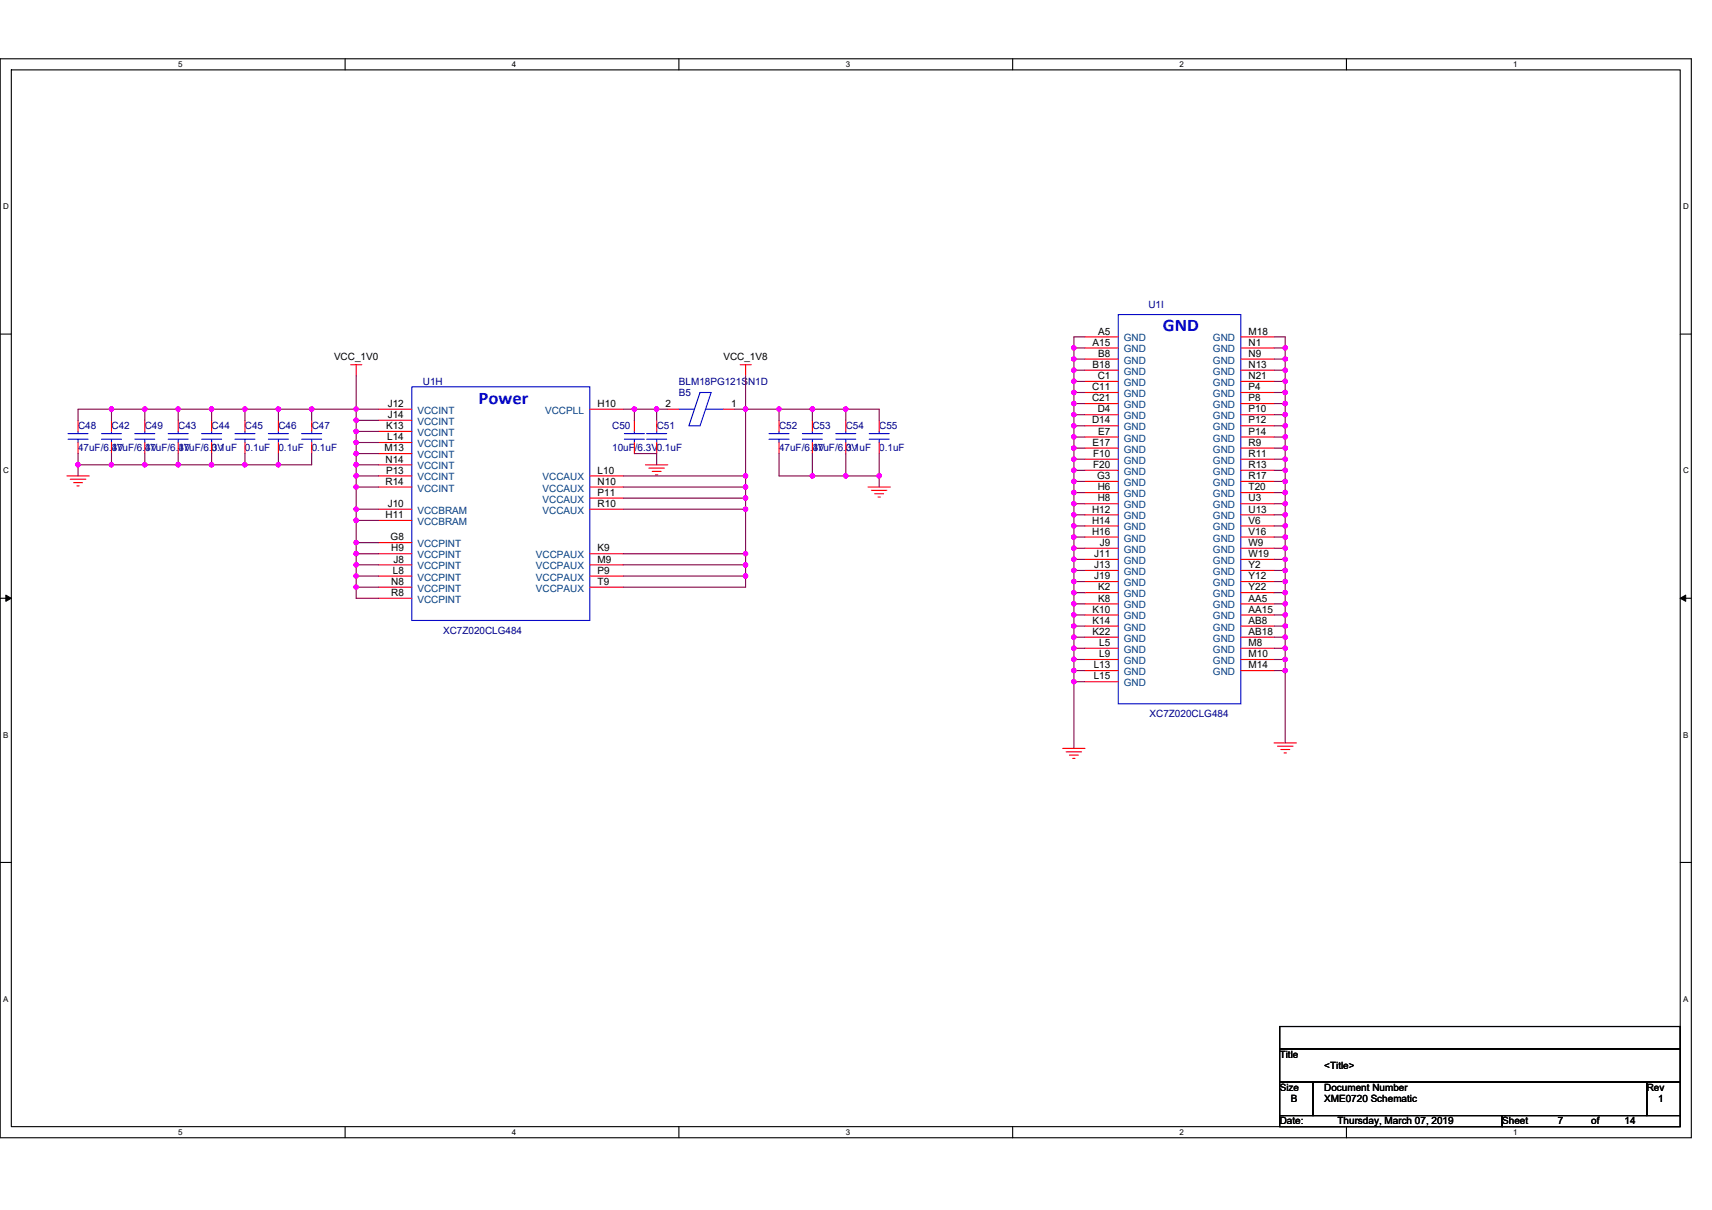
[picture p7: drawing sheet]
<svg xmlns="http://www.w3.org/2000/svg" width="297mm" height="210mm" viewBox="0 0 297 210" stroke-linecap="round" stroke-linejoin="round" font-family="sans-serif">
<path d="M0 10.2h293.5v187.2h-293.5zM2 12.1h289.5v183.4h-289.5z" fill="none" stroke="#000" stroke-width=".19"/>
<g fill="#fff">
<path d="M30.9 10.4h.8v1.6h-.8z"/>
<path d="M30.9 195.7h.8v1.6h-.8z"/>
</g>
<path d="M59.9 10.2v1.9M59.9 195.5v1.9" fill="none" stroke="#000" stroke-width=".19"/>
<g fill="#fff">
<path d="M88.8 10.4h.8v1.6h-.8z"/>
<path d="M88.8 195.7h.8v1.6h-.8z"/>
</g>
<path d="M117.8 10.2v1.9M117.8 195.5v1.9" fill="none" stroke="#000" stroke-width=".19"/>
<g fill="#fff">
<path d="M146.7 10.4h.8v1.6h-.8z"/>
<path d="M146.7 195.7h.8v1.6h-.8z"/>
</g>
<path d="M175.7 10.2v1.9M175.7 195.5v1.9" fill="none" stroke="#000" stroke-width=".19"/>
<g fill="#fff">
<path d="M204.7 10.4h.7v1.6h-.7z"/>
<path d="M204.7 195.7h.7v1.6h-.7z"/>
</g>
<path d="M233.6 10.2v1.9M233.6 195.5v1.9" fill="none" stroke="#000" stroke-width=".19"/>
<g fill="#fff">
<path d="M262.6 10.4h.7v1.6h-.7z"/>
<path d="M262.6 195.7h.7v1.6h-.7z"/>
<path d="M.5 35.1h1v1.5h-1z"/>
<path d="M292 35.1h1v1.5h-1z"/>
<path d="M.5 80.9h1v1.5h-1z"/>
<path d="M292 80.9h1v1.5h-1z"/>
</g>
<path d="M0 58h2M291.5 58h2" fill="none" stroke="#000" stroke-width=".19"/>
<g fill="#fff">
<path d="M.5 126.7h.9v1.6h-.9z"/>
<path d="M292 126.7h.9v1.6h-.9z"/>
</g>
<path d="M0 103.8h2M291.5 103.8h2" fill="none" stroke="#000" stroke-width=".19"/>
<path d="M1 103.3l1 .5-1 .6zM291.5 103.8l1-.5v1.1z" fill="#000" stroke="#000" stroke-width=".17"/>
<g fill="#fff">
<path d="M.5 172.6h.9v1.5h-.9z"/>
<path d="M292 172.6h.9v1.5h-.9z"/>
</g>
<path d="M0 149.7h2M291.5 149.7h2M222 178.1h69.5v3.9h-69.5zM222 182h69.5v5.8h-69.5zM222 187.8h5.8v5.8h-5.8zM222 193.6h38.6v1.9h-38.6zM227.8 187.8h57.9v5.8h-57.9zM260.6 193.6h30.9v1.9h-30.9zM285.7 187.8h5.8v5.8h-5.8z" fill="none" stroke="#000" stroke-width=".19"/>
<g fill="none" stroke="#f00" stroke-width=".19">
<path d="M188.3 58.5h5.7M215.3 58.5h5.8M13.5 72.9v2M13.5 76.8v1.9M19.3 72.9v2M19.3 76.8v1.9M25.1 72.9v2M25.1 76.8v1.9M30.9 72.9v2M30.9 76.8v1.9M36.7 72.9v2M36.7 76.8v1.9"/>
<path d="M42.5 72.9v2M42.5 76.8v1.9M48.3 72.9v2M48.3 76.8v1.9M54.1 72.9v2M54.1 76.8v1.9M60.9 63.3h1.9M61.8 63.3v1.9M65.7 71h5.8M65.7 72.9h5.8M65.7 74.9h5.8M65.7 76.8h5.8"/>
<path d="M65.7 78.7h5.8M102.3 71h5.8M110.1 72.9v2M110.1 76.8v1.9M113.9 72.9v2M113.9 76.8v1.9M115.9 71h1.9M125.5 71h1.9M128.4 63.3h1.9M129.4 63.3v1.9M135.2 72.9v2M135.2 76.8v1.9"/>
<path d="M140.9 72.9v2M140.9 76.8v1.9M146.7 72.9v2M146.7 76.8v1.9M152.5 72.9v2M152.5 76.8v1.9M188.3 60.4h5.7M188.3 62.3h5.7M188.3 64.2h5.7M188.3 66.2h5.7M188.3 68.1h5.7M188.3 70h5.7"/>
<path d="M188.3 72h5.7M188.3 73.9h5.7M188.3 75.8h5.7M188.3 77.8h5.7M188.3 79.7h5.7M215.3 60.4h5.8M215.3 62.3h5.8M215.3 64.2h5.8M215.3 66.2h5.8M215.3 68.1h5.8M215.3 70h5.8M215.3 72h5.8"/>
<path d="M215.3 73.9h5.8M215.3 75.8h5.8M215.3 77.8h5.8M215.3 79.7h5.8M11.6 82.6h3.9M12.2 83.2h2.7M12.8 83.8h1.5M13.4 84.3h.3M65.7 80.7h5.8M65.7 82.6h5.8M65.7 84.5h5.8M65.7 88.4h5.8"/>
<path d="M65.7 90.3h5.8M65.7 94.2h5.8M65.7 96.1h5.8M65.7 98h5.8M65.7 100h5.8M102.3 96.1h5.8M102.3 98h5.8M102.3 100h5.8M102.3 82.6h5.8M102.3 84.5h5.8M102.3 86.4h5.8M102.3 88.4h5.8"/>
<path d="M112 80.7h3.9M112.6 81.2h2.7M113.2 81.8h1.5M113.7 82.4h.4M150.6 84.5h3.9M151.2 85.1h2.7M151.8 85.7h1.5M152.3 86.3h.4M188.3 81.6h5.7M188.3 83.5h5.7M188.3 85.5h5.7M188.3 87.4h5.7"/>
<path d="M188.3 89.3h5.7M188.3 91.3h5.7M188.3 93.2h5.7M188.3 95.1h5.7M188.3 97.1h5.7M188.3 99h5.7M215.3 81.6h5.8M215.3 83.5h5.8M215.3 85.5h5.8M215.3 87.4h5.8M215.3 89.3h5.8M215.3 91.3h5.8"/>
<path d="M215.3 93.2h5.8M215.3 95.1h5.8M215.3 97.1h5.8M215.3 99h5.8M65.7 101.9h5.8M65.7 103.8h5.8M102.3 101.9h5.8M188.3 100.9h5.7M188.3 102.8h5.7M188.3 104.8h5.7M188.3 106.7h5.7M188.3 108.6h5.7"/>
<path d="M188.3 110.6h5.7M188.3 112.5h5.7M188.3 114.4h5.7M188.3 116.4h5.7M188.3 118.3h5.7M215.3 100.9h5.8M215.3 102.8h5.8M215.3 104.8h5.8M215.3 106.7h5.8M215.3 108.6h5.8M215.3 110.6h5.8M215.3 112.5h5.8"/>
<path d="M215.3 114.4h5.8M215.3 116.4h5.8M184.4 129.9h3.9M185 130.5h2.7M185.5 131h1.6M186.1 131.6h.4M221.1 128.9h3.8M221.7 129.5h2.6M222.2 130.1h1.6M222.8 130.7h.4"/>
</g>
<g fill="none" stroke="#00f" stroke-width=".19">
<path d="M194 54.6h21.3v67.6h-21.3zM11.8 76.2h3.5M11.8 75.2h3.5M13.5 74.9v.3M13.5 76.2v.6M17.6 76.2h3.5M17.6 75.2h3.5M19.3 74.9v.3M19.3 76.2v.6M23.4 76.2h3.5M23.4 75.2h3.5M25.1 74.9v.3"/>
<path d="M25.1 76.2v.6M29.2 76.2h3.5M29.2 75.2h3.5M30.9 74.9v.3M30.9 76.2v.6M35 76.2h3.5M35 75.2h3.5M36.7 74.9v.3M36.7 76.2v.6M40.8 76.2h3.4M40.8 75.2h3.4M42.5 74.9v.3"/>
<path d="M42.5 76.2v.6M46.6 76.2h3.4M46.6 75.2h3.4M48.3 74.9v.3M48.3 76.2v.6M52.3 76.2h3.5M52.3 75.2h3.5M54.1 74.9v.3M54.1 76.2v.6M71.5 67.1h30.8v40.6h-30.8zM108.3 76.2h3.5M108.3 75.2h3.5"/>
<path d="M110.1 74.9v.3M110.1 76.2v.6M112.2 76.2h3.5M112.2 75.2h3.5M113.9 74.9v.3M113.9 76.2v.6M117.8 71h2.7M121.5 68.1h1.9l-1.9 5.8h-2zM122.4 71h3.1M133.4 76.2h3.5M133.4 75.2h3.5M135.2 74.9v.3"/>
<path d="M135.2 76.2v.6M139.2 76.2h3.5M139.2 75.2h3.5M140.9 74.9v.3M140.9 76.2v.6M145 76.2h3.5M145 75.2h3.5M146.7 74.9v.3M146.7 76.2v.6M150.8 76.2h3.5M150.8 75.2h3.5M152.5 74.9v.3"/>
<path d="M152.5 76.2v.6"/>
</g>
<g fill="none" stroke="#800040" stroke-width=".19">
<path d="M188.3 58.5h-2v1.9M221.1 58.5h1.9v48.2M13.5 78.7v2M19.3 71h5.8M19.3 71h-5.8v1.9M19.3 71v1.9M19.3 78.7v2M25.1 71v1.9M25.1 78.7v2M25.1 71h5.8M30.9 71v1.9M30.9 78.7v2"/>
<path d="M30.9 71h5.8M36.7 71h5.8M36.7 71v1.9M36.7 78.7v2M42.5 71h5.8M42.5 71v1.9M42.5 78.7v2M48.3 78.7v2M48.3 71v1.9M48.3 71h5.8M54.1 71h7.7M54.1 78.7v2h-5.8"/>
<path d="M54.1 71v1.9M61.8 71h3.9M61.8 65.2v5.8M61.8 71v1.9M61.8 78.7v2M61.8 72.9h3.9M61.8 74.9h3.9M61.8 76.8h3.9M61.8 78.7h3.9M61.8 72.9v2M61.8 74.9v1.9M61.8 76.8v1.9"/>
<path d="M108.1 71h2M110.1 71v1.9M110.1 71h5.8M110.1 78.7h3.8v2M113.9 71v1.9M127.4 71h2M129.4 71v11.6M129.4 65.2v5.8M129.4 71h5.8M135.2 71v1.9M135.2 78.7v3.9h5.7M135.2 71h5.7"/>
<path d="M140.9 71v1.9M140.9 78.7v3.9M140.9 71h5.8M146.7 71v1.9M146.7 78.7v3.9M146.7 71h5.8v1.9M152.5 78.7v3.9M186.3 68.1h2M186.3 70h2M186.3 72h2M186.3 73.9h2M186.3 75.8h2"/>
<path d="M186.3 77.8h2M186.3 79.7h2M186.3 60.4h2M186.3 62.3h2M186.3 64.2h2M186.3 66.2h2M186.3 60.4v1.9M186.3 62.3v3.9M186.3 66.2v1.9M186.3 68.1v13.5M221.1 60.4h1.9M221.1 62.3h1.9"/>
<path d="M221.1 64.2h1.9M221.1 66.2h1.9M221.1 68.1h1.9M221.1 70h1.9M221.1 72h1.9M221.1 73.9h1.9M221.1 75.8h1.9M221.1 77.8h1.9M221.1 79.7h1.9M13.5 80.7h5.8M13.5 80.7v1.9M19.3 80.7h5.8"/>
<path d="M25.1 80.7h5.8M30.9 80.7h5.8M36.7 80.7h5.8M42.5 80.7h5.8M61.8 94.2h3.9M61.8 90.3h3.9M61.8 82.6v1.9M61.8 84.5v3.9M61.8 94.2v1.9M61.8 88.4v1.9M61.8 90.3v3.9M61.8 84.5h3.9"/>
<path d="M61.8 96.1h3.9M61.8 98h3.9M61.8 100h3.9M61.8 88.4h3.9M61.8 80.7h3.9M61.8 82.6h3.9M61.8 96.1v1.9M61.8 98v2M61.8 100v1.9M61.8 80.7v1.9M108.1 82.6h21.3M108.1 84.5h21.3"/>
<path d="M108.1 86.4h21.3M108.1 88.4h21.3M108.1 96.1h21.3M108.1 98h21.3M108.1 100h21.3M129.4 82.6v1.9M129.4 84.5v1.9M129.4 86.4v2M129.4 88.4v7.7M129.4 98v2M129.4 100v1.9h-21.3M129.4 96.1v1.9"/>
<path d="M140.9 82.6h5.8M146.7 82.6h5.8M152.5 82.6v1.9M186.3 81.6h2M186.3 83.5h2M186.3 85.5h2M186.3 87.4h2M186.3 89.3h2M186.3 91.3h2M186.3 93.2h2M186.3 95.1h2M186.3 97.1h2"/>
<path d="M186.3 99h2M186.3 81.6v1.9M186.3 83.5v3.9M186.3 87.4v9.7M186.3 97.1v5.7M221.1 81.6h1.9M221.1 83.5h1.9M221.1 85.5h1.9M221.1 87.4h1.9M221.1 89.3h1.9M221.1 91.3h1.9M221.1 93.2h1.9"/>
<path d="M221.1 95.1h1.9M221.1 97.1h1.9M221.1 99h1.9M61.8 101.9h3.9M61.8 101.9v1.9h3.9M186.3 100.9h2M186.3 102.8h2M186.3 104.8h2M186.3 106.7h2M186.3 108.6h2M186.3 110.6h2M186.3 112.5h2"/>
<path d="M186.3 114.4h2M186.3 116.4h2M186.3 118.3h2M186.3 102.8v3.9M186.3 106.7v5.8M186.3 112.5v1.9M186.3 114.4v2M186.3 116.4v13.5M221.1 100.9h1.9M221.1 102.8h1.9M221.1 104.8h1.9M221.1 106.7h1.9"/>
<path d="M221.1 108.6h1.9M221.1 110.6h1.9M221.1 112.5h1.9M221.1 114.4h1.9M221.1 116.4h1.9M223 106.7v22.2"/>
</g>
<g fill="#f0f" stroke="#f0f" stroke-width=".19">
<circle cx="61.8" cy="84.5" r=".38"/>
<circle cx="61.8" cy="72.9" r=".38"/>
<circle cx="61.8" cy="71" r=".38"/>
<circle cx="61.8" cy="76.8" r=".38"/>
<circle cx="61.8" cy="74.9" r=".38"/>
<circle cx="61.8" cy="78.7" r=".38"/>
<circle cx="61.8" cy="96.1" r=".38"/>
<circle cx="61.8" cy="99.9" r=".38"/>
<circle cx="61.8" cy="98" r=".38"/>
<circle cx="61.8" cy="101.9" r=".38"/>
<circle cx="61.8" cy="88.4" r=".38"/>
<circle cx="61.8" cy="90.3" r=".38"/>
<circle cx="61.8" cy="94.2" r=".38"/>
<circle cx="42.5" cy="71" r=".38"/>
<circle cx="36.7" cy="71" r=".38"/>
<circle cx="30.9" cy="71" r=".38"/>
<circle cx="25.1" cy="71" r=".38"/>
<circle cx="30.9" cy="80.6" r=".38"/>
<circle cx="42.5" cy="80.6" r=".38"/>
<circle cx="36.7" cy="80.6" r=".38"/>
<circle cx="25.1" cy="80.6" r=".38"/>
<circle cx="61.8" cy="82.6" r=".38"/>
<circle cx="61.8" cy="80.6" r=".38"/>
<circle cx="13.5" cy="80.6" r=".38"/>
<circle cx="19.3" cy="71" r=".38"/>
<circle cx="19.3" cy="80.6" r=".38"/>
<circle cx="48.3" cy="71" r=".38"/>
<circle cx="48.3" cy="80.6" r=".38"/>
<circle cx="54.1" cy="71" r=".38"/>
<circle cx="129.3" cy="71" r=".38"/>
<circle cx="129.4" cy="82.6" r=".38"/>
<circle cx="129.4" cy="84.5" r=".38"/>
<circle cx="129.4" cy="86.4" r=".38"/>
<circle cx="129.3" cy="88.4" r=".38"/>
<circle cx="140.9" cy="71" r=".38"/>
<circle cx="146.7" cy="71" r=".38"/>
<circle cx="140.9" cy="82.6" r=".38"/>
<circle cx="152.5" cy="82.6" r=".38"/>
<circle cx="146.7" cy="82.6" r=".38"/>
<circle cx="135.1" cy="71" r=".38"/>
<circle cx="113.9" cy="71" r=".38"/>
<circle cx="110" cy="71" r=".38"/>
<circle cx="129.4" cy="96.1" r=".38"/>
<circle cx="129.3" cy="98" r=".38"/>
<circle cx="129.3" cy="99.9" r=".38"/>
<circle cx="186.3" cy="66.2" r=".38"/>
<circle cx="186.3" cy="70" r=".38"/>
<circle cx="186.3" cy="72" r=".38"/>
<circle cx="186.3" cy="73.9" r=".38"/>
<circle cx="186.3" cy="75.8" r=".38"/>
<circle cx="186.3" cy="77.8" r=".38"/>
<circle cx="186.3" cy="85.5" r=".38"/>
<circle cx="186.3" cy="89.3" r=".38"/>
<circle cx="186.3" cy="91.3" r=".38"/>
<circle cx="186.3" cy="93.2" r=".38"/>
<circle cx="186.3" cy="99" r=".38"/>
<circle cx="186.3" cy="108.6" r=".38"/>
<circle cx="186.3" cy="60.4" r=".38"/>
<circle cx="186.3" cy="62.3" r=".38"/>
<circle cx="186.3" cy="64.2" r=".38"/>
<circle cx="186.3" cy="68.1" r=".38"/>
<circle cx="186.3" cy="79.7" r=".38"/>
<circle cx="186.3" cy="81.6" r=".38"/>
<circle cx="186.3" cy="83.5" r=".38"/>
<circle cx="186.3" cy="87.4" r=".38"/>
<circle cx="186.3" cy="95.1" r=".38"/>
<circle cx="186.3" cy="97.1" r=".38"/>
<circle cx="186.3" cy="100.9" r=".38"/>
<circle cx="186.3" cy="102.8" r=".38"/>
<circle cx="186.3" cy="104.8" r=".38"/>
<circle cx="186.3" cy="106.7" r=".38"/>
<circle cx="186.3" cy="110.6" r=".38"/>
<circle cx="186.3" cy="112.5" r=".38"/>
<circle cx="186.3" cy="114.4" r=".38"/>
<circle cx="186.3" cy="116.4" r=".38"/>
<circle cx="186.3" cy="118.3" r=".38"/>
<circle cx="223" cy="60.4" r=".38"/>
<circle cx="223" cy="62.3" r=".38"/>
<circle cx="223" cy="64.2" r=".38"/>
<circle cx="223" cy="66.2" r=".38"/>
<circle cx="223" cy="68.1" r=".38"/>
<circle cx="223" cy="70" r=".38"/>
<circle cx="223" cy="72" r=".38"/>
<circle cx="223" cy="73.9" r=".38"/>
<circle cx="223" cy="75.8" r=".38"/>
<circle cx="223" cy="77.8" r=".38"/>
<circle cx="223" cy="79.7" r=".38"/>
<circle cx="223" cy="81.6" r=".38"/>
<circle cx="223" cy="83.5" r=".38"/>
<circle cx="223" cy="85.5" r=".38"/>
<circle cx="223" cy="87.4" r=".38"/>
<circle cx="223" cy="89.3" r=".38"/>
<circle cx="223" cy="91.3" r=".38"/>
<circle cx="223" cy="93.2" r=".38"/>
<circle cx="223" cy="95.1" r=".38"/>
<circle cx="223" cy="97.1" r=".38"/>
<circle cx="223" cy="99" r=".38"/>
<circle cx="223" cy="100.9" r=".38"/>
<circle cx="223" cy="102.8" r=".38"/>
<circle cx="223" cy="108.6" r=".38"/>
<circle cx="223" cy="110.6" r=".38"/>
<circle cx="223" cy="112.5" r=".38"/>
<circle cx="223" cy="114.4" r=".38"/>
<circle cx="223" cy="116.4" r=".38"/>
<circle cx="223" cy="104.8" r=".38"/>
<circle cx="223" cy="106.7" r=".38"/>
</g>
<g font-size="3.1" fill="#00f">
<text x="201.8" y="57.5">GND</text>
<text x="83" y="70.1">Power</text>
</g>
<g font-size="1.7" fill="#000080">
<text x="199.3" y="53.4">U1I</text>
<text x="73.4" y="66.8">U1H</text>
<text x="117.8" y="68.7">B5</text>
<text x="117.8" y="66.8">BLM18PG121SN1D</text>
<text x="13.5" y="74.5">C48</text>
<text x="19.3" y="74.5">C42</text>
<text x="25.1" y="74.5">C49</text>
<text x="30.9" y="74.5">C43</text>
<text x="36.7" y="74.5">C44</text>
<text x="42.5" y="74.5">C45</text>
<text x="48.3" y="74.5">C46</text>
<text x="54.1" y="74.5">C47</text>
<text x="106.2" y="74.5">C50</text>
<text x="113.9" y="74.5">C51</text>
<text x="135.2" y="74.5">C52</text>
<text x="140.9" y="74.5">C53</text>
<text x="146.7" y="74.5">C54</text>
<text x="152.5" y="74.5">C55</text>
<text x="13.5" y="78.3">47uF/6.3V</text>
<text x="19.3" y="78.3">47uF/6.3V</text>
<text x="25.1" y="78.3">47uF/6.3V</text>
<text x="30.9" y="78.3">47uF/6.3V</text>
<text x="36.7" y="78.3">0.1uF</text>
<text x="42.5" y="78.3">0.1uF</text>
<text x="48.3" y="78.3">0.1uF</text>
<text x="54.1" y="78.3">0.1uF</text>
<text x="106.2" y="78.3">10uF/6.3V0.1uF</text>
<text x="135.2" y="78.3">47uF/6.3V</text>
<text x="140.9" y="78.3">47uF/6.3V</text>
<text x="146.7" y="78.3">0.1uF</text>
<text x="152.5" y="78.3">0.1uF</text>
<text x="76.9" y="110">XC7Z020CLG484</text>
<text x="199.5" y="124.5">XC7Z020CLG484</text>
</g>
<g font-size="1.7">
<text x="189.6" y="60">A15</text>
<text x="190.5" y="58.1">A5</text>
<text x="216.6" y="58.1">M18</text>
<text x="216.6" y="60">N1</text>
<text x="58" y="62.5">VCC_1V0</text>
<text x="125.5" y="62.5">VCC_1V8</text>
<text x="189.6" y="63.8">B18</text>
<text x="190.5" y="65.8">C1</text>
<text x="190.5" y="61.9">B8</text>
<text x="216.6" y="61.9">N9</text>
<text x="216.6" y="63.8">N13</text>
<text x="216.6" y="65.8">N21</text>
<text x="67.3" y="70.6">J12</text>
<text x="103.7" y="70.6">H10</text>
<text x="115.5" y="70.6">2</text>
<text x="126.9" y="70.6">1</text>
<text x="189.5" y="67.7">C11</text>
<text x="189.5" y="69.6">C21</text>
<text x="190.5" y="71.6">D4</text>
<text x="216.6" y="67.7">P4</text>
<text x="216.6" y="69.6">P8</text>
<text x="216.6" y="71.6">P10</text>
<text x="67" y="74.5">K13</text>
<text x="67.2" y="76.4">L14</text>
<text x="67.3" y="72.5">J14</text>
<text x="189.5" y="73.5">D14</text>
<text x="189.6" y="77.4">E17</text>
<text x="190.5" y="75.4">E7</text>
<text x="216.6" y="73.5">P12</text>
<text x="216.6" y="75.4">P14</text>
<text x="216.6" y="77.4">R9</text>
<text x="66.7" y="78.3">M13</text>
<text x="66.9" y="80.3">N14</text>
<text x="67" y="82.2">P13</text>
<text x="103.7" y="82.2">L10</text>
<text x="189.7" y="79.3">F10</text>
<text x="189.7" y="81.2">F20</text>
<text x="190.3" y="83.1">G3</text>
<text x="216.6" y="79.3">R11</text>
<text x="216.6" y="81.2">R13</text>
<text x="216.6" y="83.1">R17</text>
<text x="66.9" y="84.1">R14</text>
<text x="66.9" y="89.9">H11</text>
<text x="67.3" y="88">J10</text>
<text x="103.7" y="84.1">N10</text>
<text x="103.7" y="86">P11</text>
<text x="103.7" y="88">R10</text>
<text x="189.5" y="88.9">H12</text>
<text x="190.5" y="85.1">H6</text>
<text x="190.5" y="87">H8</text>
<text x="216.6" y="85.1">T20</text>
<text x="216.6" y="87">U3</text>
<text x="216.6" y="88.9">U13</text>
<text x="67.8" y="93.8">G8</text>
<text x="67.9" y="95.7">H9</text>
<text x="103.7" y="95.7">K9</text>
<text x="189.5" y="90.9">H14</text>
<text x="189.5" y="92.8">H16</text>
<text x="190.8" y="94.7">J9</text>
<text x="216.6" y="90.9">V6</text>
<text x="216.6" y="92.8">V16</text>
<text x="216.6" y="94.7">W9</text>
<text x="67.9" y="101.5">N8</text>
<text x="68.2" y="99.6">L8</text>
<text x="68.3" y="97.6">J8</text>
<text x="103.7" y="97.6">M9</text>
<text x="103.7" y="99.6">P9</text>
<text x="103.7" y="101.5">T9</text>
<text x="189.9" y="96.7">J11</text>
<text x="189.9" y="98.6">J13</text>
<text x="189.9" y="100.5">J19</text>
<text x="216.6" y="96.7">W19</text>
<text x="216.6" y="98.6">Y2</text>
<text x="216.6" y="100.5">Y12</text>
<text x="67.9" y="103.4">R8</text>
<text x="189.6" y="106.3">K10</text>
<text x="190.5" y="102.4">K2</text>
<text x="190.5" y="104.4">K8</text>
<text x="216.6" y="102.4">Y22</text>
<text x="216.6" y="104.4">AA5</text>
<text x="216.6" y="106.3">AA15</text>
<text x="189.6" y="108.2">K14</text>
<text x="189.6" y="110.2">K22</text>
<text x="190.7" y="112.1">L5</text>
<text x="216.6" y="108.2">AB8</text>
<text x="216.6" y="110.2">AB18</text>
<text x="216.6" y="112.1">M8</text>
<text x="189.8" y="116">L13</text>
<text x="189.8" y="117.9">L15</text>
<text x="190.7" y="114">L9</text>
<text x="216.6" y="114">M10</text>
<text x="216.6" y="116">M14</text>
<text x="222" y="183.6">Title</text>
<text x="229.8" y="185.5">&lt;Title&gt;</text>
<text x="222" y="189.3">Size</text>
<text x="224" y="191.3">B</text>
<text x="229.8" y="189.3">Document Number</text>
<text x="229.8" y="191.3">XME0720 Schematic</text>
<text x="285.7" y="189.3">Rev</text>
<text x="287.7" y="191.3">1</text>
<text x="222" y="195.1">Date:</text>
<text x="232.1" y="195.1">Thursday, March 07, 2019</text>
<text x="260.6" y="195.1">Sheet</text>
<text x="270.3" y="195.1">7</text>
<text x="276.1" y="195.1">of</text>
<text x="281.9" y="195.1">14</text>
</g>
<g font-size="1.7" fill="#004080">
<text x="195" y="59.2">GND</text>
<text x="210.5" y="59.2">GND</text>
<text x="195" y="61.2">GND</text>
<text x="195" y="63.1">GND</text>
<text x="195" y="65">GND</text>
<text x="210.5" y="61.2">GND</text>
<text x="210.5" y="63.1">GND</text>
<text x="210.5" y="65">GND</text>
<text x="72.4" y="71.8">VCCINT</text>
<text x="94.6" y="71.8">VCCPLL</text>
<text x="195" y="67">GND</text>
<text x="195" y="68.9">GND</text>
<text x="195" y="70.8">GND</text>
<text x="210.5" y="67">GND</text>
<text x="210.5" y="68.9">GND</text>
<text x="210.5" y="70.8">GND</text>
<text x="72.4" y="73.7">VCCINT</text>
<text x="72.4" y="75.6">VCCINT</text>
<text x="72.4" y="77.6">VCCINT</text>
<text x="195" y="72.7">GND</text>
<text x="195" y="74.7">GND</text>
<text x="195" y="76.6">GND</text>
<text x="210.5" y="72.7">GND</text>
<text x="210.5" y="74.7">GND</text>
<text x="210.5" y="76.6">GND</text>
<text x="72.4" y="79.5">VCCINT</text>
<text x="72.4" y="81.4">VCCINT</text>
<text x="72.4" y="83.4">VCCINT</text>
<text x="94.1" y="83.4">VCCAUX</text>
<text x="195" y="78.5">GND</text>
<text x="195" y="80.5">GND</text>
<text x="195" y="82.4">GND</text>
<text x="210.5" y="78.5">GND</text>
<text x="210.5" y="80.5">GND</text>
<text x="210.5" y="82.4">GND</text>
<text x="72.4" y="85.3">VCCINT</text>
<text x="72.4" y="89.2">VCCBRAM</text>
<text x="94.1" y="85.3">VCCAUX</text>
<text x="94.1" y="87.2">VCCAUX</text>
<text x="94.1" y="89.2">VCCAUX</text>
<text x="195" y="84.3">GND</text>
<text x="195" y="86.3">GND</text>
<text x="195" y="88.2">GND</text>
<text x="210.5" y="84.3">GND</text>
<text x="210.5" y="86.3">GND</text>
<text x="210.5" y="88.2">GND</text>
<text x="72.4" y="91.1">VCCBRAM</text>
<text x="72.4" y="95">VCCPINT</text>
<text x="195" y="90.1">GND</text>
<text x="195" y="92.1">GND</text>
<text x="195" y="94">GND</text>
<text x="195" y="95.9">GND</text>
<text x="210.5" y="90.1">GND</text>
<text x="210.5" y="92.1">GND</text>
<text x="210.5" y="94">GND</text>
<text x="210.5" y="95.9">GND</text>
<text x="72.4" y="96.9">VCCPINT</text>
<text x="72.4" y="98.8">VCCPINT</text>
<text x="72.4" y="100.8">VCCPINT</text>
<text x="93" y="96.9">VCCPAUX</text>
<text x="93" y="98.8">VCCPAUX</text>
<text x="93" y="100.8">VCCPAUX</text>
<text x="195" y="97.9">GND</text>
<text x="195" y="99.8">GND</text>
<text x="195" y="101.7">GND</text>
<text x="210.5" y="97.9">GND</text>
<text x="210.5" y="99.8">GND</text>
<text x="210.5" y="101.7">GND</text>
<text x="72.4" y="102.7">VCCPINT</text>
<text x="72.4" y="104.6">VCCPINT</text>
<text x="93" y="102.7">VCCPAUX</text>
<text x="195" y="103.6">GND</text>
<text x="195" y="105.6">GND</text>
<text x="195" y="107.5">GND</text>
<text x="210.5" y="103.6">GND</text>
<text x="210.5" y="105.6">GND</text>
<text x="210.5" y="107.5">GND</text>
<text x="195" y="109.4">GND</text>
<text x="195" y="111.4">GND</text>
<text x="195" y="113.3">GND</text>
<text x="210.5" y="109.4">GND</text>
<text x="210.5" y="111.4">GND</text>
<text x="210.5" y="113.3">GND</text>
<text x="195" y="115.2">GND</text>
<text x="195" y="117.2">GND</text>
<text x="195" y="119.1">GND</text>
<text x="210.5" y="115.2">GND</text>
<text x="210.5" y="117.2">GND</text>
</g>
<g font-size="1.4">
<text x="30.9" y="11.7">5</text>
<text x="88.8" y="11.7">4</text>
<text x="146.7" y="11.7">3</text>
<text x="204.7" y="11.7">2</text>
<text x="262.6" y="11.7">1</text>
<text x=".5" y="36.3">D</text>
<text x="292" y="36.3">D</text>
<text x=".5" y="82.1">C</text>
<text x="292" y="82.1">C</text>
<text x=".5" y="128">B</text>
<text x="292" y="128">B</text>
<text x=".5" y="173.8">A</text>
<text x="292" y="173.8">A</text>
<text x="30.9" y="197">5</text>
<text x="88.8" y="197">4</text>
<text x="146.7" y="197">3</text>
<text x="204.7" y="197">2</text>
<text x="262.6" y="197">1</text>
</g>
</svg>
